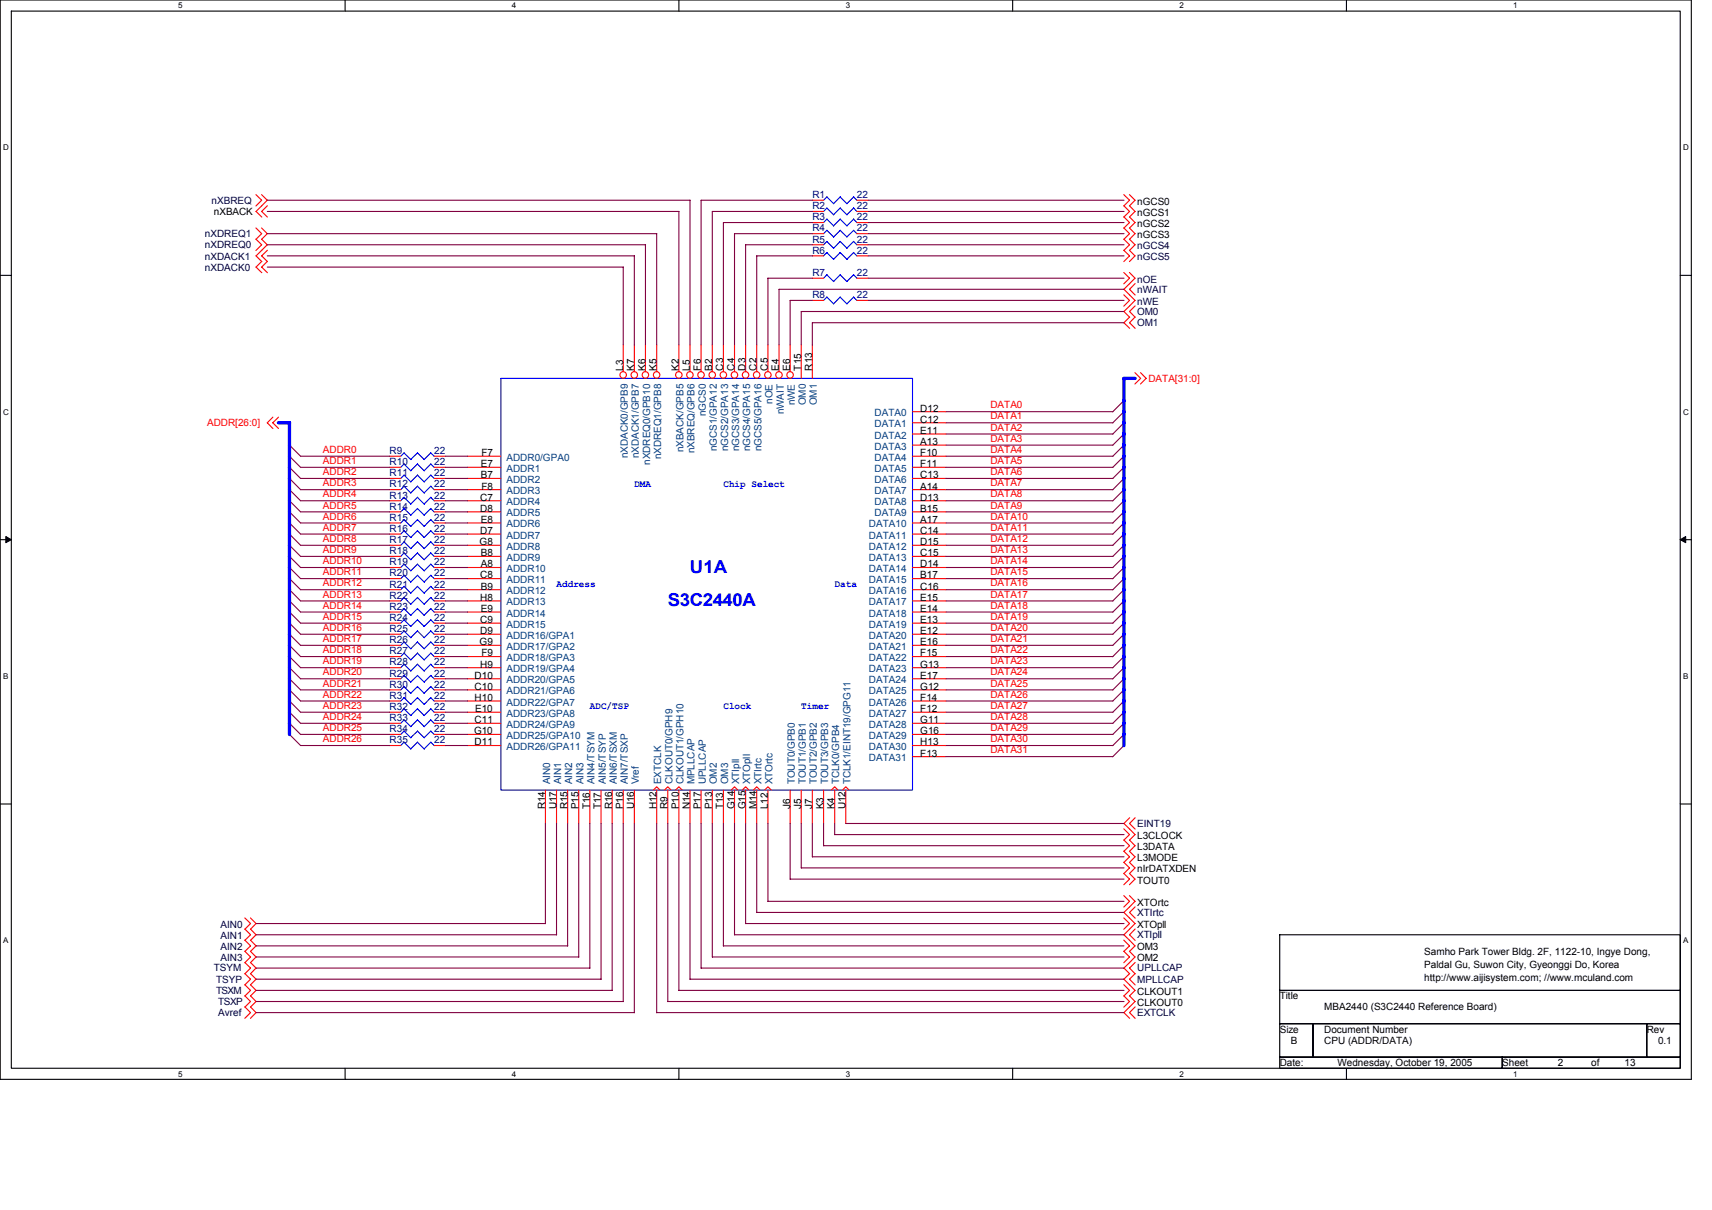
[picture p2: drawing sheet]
<svg xmlns="http://www.w3.org/2000/svg" width="297mm" height="210mm" viewBox="0 0 297 210" stroke-linecap="round" stroke-linejoin="round" font-family="sans-serif">
<path d="M0 0h293.5v187.2h-293.5zM2 1.9h289.5v183.4h-289.5z" fill="none" stroke="#000" stroke-width=".19"/>
<g fill="#fff">
<path d="M30.9 .2h.8v1.6h-.8z"/>
<path d="M30.9 185.5h.8v1.6h-.8z"/>
</g>
<path d="M59.9 0v1.9M59.9 185.3v1.9" fill="none" stroke="#000" stroke-width=".19"/>
<g fill="#fff">
<path d="M88.8 .2h.8v1.6h-.8z"/>
<path d="M88.8 185.5h.8v1.6h-.8z"/>
</g>
<path d="M117.8 0v1.9M117.8 185.3v1.9" fill="none" stroke="#000" stroke-width=".19"/>
<g fill="#fff">
<path d="M146.7 .2h.8v1.6h-.8z"/>
<path d="M146.7 185.5h.8v1.6h-.8z"/>
</g>
<path d="M175.7 0v1.9M175.7 185.3v1.9" fill="none" stroke="#000" stroke-width=".19"/>
<g fill="#fff">
<path d="M204.7 .2h.7v1.6h-.7z"/>
<path d="M204.7 185.5h.7v1.6h-.7z"/>
</g>
<path d="M233.6 0v1.9M233.6 185.3v1.9" fill="none" stroke="#000" stroke-width=".19"/>
<g fill="#fff">
<path d="M262.6 .2h.7v1.6h-.7z"/>
<path d="M262.6 185.5h.7v1.6h-.7z"/>
<path d="M.5 24.8h1v1.6h-1z"/>
<path d="M292 24.8h1v1.6h-1z"/>
<path d="M.5 70.7h1v1.5h-1z"/>
<path d="M292 70.7h1v1.5h-1z"/>
</g>
<path d="M0 47.8h2M291.5 47.8h2" fill="none" stroke="#000" stroke-width=".19"/>
<g fill="#fff">
<path d="M.5 116.5h.9v1.6h-.9z"/>
<path d="M292 116.5h.9v1.6h-.9z"/>
</g>
<path d="M0 93.6h2M291.5 93.6h2" fill="none" stroke="#000" stroke-width=".19"/>
<path d="M1 93.1l1 .5-1 .5zM291.5 93.6l1-.5v1z" fill="#000" stroke="#000" stroke-width=".17"/>
<g fill="#fff">
<path d="M.5 162.4h.9v1.5h-.9z"/>
<path d="M292 162.4h.9v1.5h-.9z"/>
</g>
<path d="M0 139.5h2M291.5 139.5h2M222 162.2h69.5v9.6h-69.5zM222 171.8h69.5v5.8h-69.5zM222 177.6h5.8v5.8h-5.8zM227.8 177.6h57.9v5.8h-57.9zM285.7 177.6h5.8v5.8h-5.8zM222 183.4h38.6v1.9h-38.6zM260.6 183.4h30.9v1.9h-30.9z" fill="none" stroke="#000" stroke-width=".19"/>
<g fill="none" stroke="#f00" stroke-width=".19">
<path d="M44.4 39.5l1 1-1 1M44.4 33.8l1 .9-1 1M45.4 39.5l1 1-1 1M45.4 33.8l1 .9-2 2 1 1M46.4 35.7l-1 1 1 1M140.9 34.7h2M140.9 36.7h2M140.9 38.6h2M148.7 34.7h1.9M148.7 36.7h1.9M148.7 38.6h1.9M195 39.5l1 1-1 1"/>
<path d="M195 35.7l1 1-1 1M195 33.8l1 .9-1 1M195 37.6l1 1-1 1M196 39.5l.9 1-.9 1M196 35.7l.9 1-.9 1M196 33.8l.9 .9-.9 1M196 37.6l.9 1-.9 1M44.4 41.5l1 1-1 1M45.4 41.5l1 1-1 1M45.4 43.4l-1 1 1 1M45.4 45.3l-1 1 1 1M46.4 43.4l-1 1 1 1"/>
<path d="M46.4 45.3l-1 1 1 1M108.1 59.8v4.7M110.1 59.8v4.7M112 59.8v4.7M113.9 59.8v4.7M117.8 59.8v4.7M119.7 59.8v4.7M121.6 59.8v4.7M123.6 59.8v4.7M125.5 59.8v4.7M127.4 59.8v4.7M129.4 59.8v4.7"/>
<path d="M131.3 59.8v4.7M133.2 59.8v4.7M135.2 59.8v4.7M137.1 59.8v4.7M139 59.8v5.8M140.9 48.3h2M140.9 52.1h2M140.9 40.5h2M140.9 59.8v5.8M140.9 42.5h2M140.9 44.4h2M148.7 48.3h1.9"/>
<path d="M148.7 52.1h1.9M148.7 40.5h1.9M148.7 42.5h1.9M148.7 44.4h1.9M195 51.1l1 1-1 1M195 47.3l1 1-1 .9M195 43.4l1 1-1 1M195 41.5l1 1-1 1M196 47.3l.9 1-1.9 1.9 1.9 1.9-.9 1M196 43.4l.9 1-.9 1M196 41.5l.9 1-.9 1M196 53.1l-1 .9 1 1"/>
<path d="M196 55l-1 1 1 1M197 53.1l-1 .9 1 1M197 55l-1 1 1 1M197 49.2l-1 1 1 1M47.3 72.4l-.9 .9 .9 1M48.3 72.4l-1 .9 1 1M67.6 79.1h1.9M75.3 79.1h2M81.1 79.1h5.8M158.3 79.1h5.8M158.3 71.4h5.8M158.3 73.3h5.8"/>
<path d="M158.3 75.3h5.8M158.3 77.2h5.8M196.9 64.6l1 1-1 1M197.9 64.6l1 1-1 1M67.6 90.7h1.9M67.6 92.6h1.9M67.6 94.6h1.9M67.6 96.5h1.9M67.6 98.4h1.9M67.6 81.1h1.9M67.6 83h1.9M67.6 84.9h1.9"/>
<path d="M67.6 86.9h1.9M67.6 88.8h1.9M75.3 90.7h2M75.3 92.6h2M75.3 94.6h2M75.3 96.5h2M75.3 98.4h2M75.3 81.1h2M75.3 83h2M75.3 84.9h2M75.3 86.9h2M75.3 88.8h2"/>
<path d="M81.1 90.7h5.8M81.1 92.6h5.8M81.1 94.6h5.8M81.1 96.5h5.8M81.1 98.4h5.8M81.1 81.1h5.8M81.1 83h5.8M81.1 84.9h5.8M81.1 86.9h5.8M81.1 88.8h5.8M158.3 90.7h5.8M158.3 92.6h5.8"/>
<path d="M158.3 94.6h5.8M158.3 96.5h5.8M158.3 98.4h5.8M158.3 81.1h5.8M158.3 83h5.8M158.3 84.9h5.8M158.3 86.9h5.8M158.3 88.8h5.8M67.6 100.4h1.9M67.6 106.2h1.9M67.6 117.8h1.9M67.6 104.2h1.9"/>
<path d="M67.6 110h1.9M67.6 112h1.9M67.6 102.3h1.9M67.6 108.1h1.9M67.6 115.8h1.9M67.6 119.7h1.9M67.6 113.9h1.9M75.3 100.4h2M75.3 106.2h2M75.3 117.8h2M75.3 104.2h2M75.3 110h2"/>
<path d="M75.3 112h2M75.3 102.3h2M75.3 108.1h2M75.3 115.8h2M75.3 119.7h2M75.3 113.9h2M81.1 100.4h5.8M81.1 106.2h5.8M81.1 117.8h5.8M81.1 104.2h5.8M81.1 110h5.8M81.1 112h5.8"/>
<path d="M81.1 102.3h5.8M81.1 108.1h5.8M81.1 115.8h5.8M81.1 119.7h5.8M81.1 113.9h5.8M158.3 100.4h5.8M158.3 106.2h5.8M158.3 117.8h5.8M158.3 104.2h5.8M158.3 110h5.8M158.3 112h5.8M158.3 102.3h5.8"/>
<path d="M158.3 108.1h5.8M158.3 115.8h5.8M158.3 119.7h5.8M158.3 113.9h5.8M67.6 125.5h1.9M67.6 129.3h1.9M67.6 127.4h1.9M67.6 123.5h1.9M67.6 121.6h1.9M75.3 125.5h2M75.3 129.3h2M75.3 127.4h2"/>
<path d="M75.3 123.5h2M75.3 121.6h2M81.1 125.5h5.8M81.1 129.3h5.8M81.1 127.4h5.8M81.1 123.5h5.8M81.1 121.6h5.8M94.6 137.1v5.8M96.6 137.1v5.8M98.5 137.1v5.8M100.4 137.1v5.8M102.3 137.1v5.8"/>
<path d="M104.3 137.1v5.8M106.2 137.1v5.8M108.1 137.1v5.8M110.1 137.1v5.8M113.4 137.1l.5-.6 .6 .6M113.9 137.1v5.8M115.3 137.1l.6-.6 .5 .6M115.9 137.1v5.8M117.2 137.1l.6-.6 .6 .6M117.8 137.1v5.8M119.7 137.1v5.8M121.6 137.1v5.8"/>
<path d="M123.6 137.1v5.8M125.5 137.1v5.8M126.9 137.1l.5-.6 .6 .6M127.4 137.1v5.8M128.8 137.1l.6-.6 .5 .6M129.4 137.1v5.8M130.7 137.1l.6-.6 .6 .6M131.3 137.1v5.8M132.7 137.1l.5-.6 .6 .6M133.2 137.1v5.8M137.1 137.1v5.8M139 137.1v5.8"/>
<path d="M140.9 137.1v5.8M142.9 137.1v5.8M144.2 137.1l.6-.6 .6 .6M144.8 137.1v5.8M146.2 137.1l.5-.6 .6 .6M146.7 137.1v5.8M158.3 125.5h5.8M158.3 129.3h5.8M158.3 127.4h5.8M158.3 123.5h5.8M158.3 121.6h5.8M158.3 131.3h5.8"/>
<path d="M42.5 159.2l1 1-1 1M43.5 159.2l.9 1-.9 1M195 159.2l1 1-1 1M195 155.4l1 1-1 1M195 149.6l1 1-1 1M195 143.8l1 1-1 1M195 145.7l1 1-1 1M195 151.5l1 1-1 1M195 147.7l1 .9-1 1M196 159.2l.9 1-.9 1M196 155.4l.9 1-.9 1M196 149.6l.9 1-.9 1"/>
<path d="M196 143.8l.9 1-.9 1M196 145.7l.9 1-.9 1M196 151.5l.9 1-.9 1M196 147.7l.9 .9-.9 1M196 141.9l-1 1 1 .9M196 157.3l-1 1 1 1M197 141.9l-1 1 1 .9M197 157.3l-1 1 1 1M42.5 172.7l1 1-1 1M42.5 165l1 1-1 1M42.5 170.8l1 1-1 1M42.5 174.7l1 1-1 1"/>
<path d="M42.5 168.9l1 1-1 1M42.5 161.2l1 1-1 .9M42.5 167l1 .9-1 1M42.5 163.1l1 1-1 1M43.5 172.7l.9 1-.9 1M43.5 165l.9 1-.9 1M43.5 170.8l.9 1-.9 1M43.5 174.7l.9 1-.9 1M43.5 168.9l.9 1-.9 1M43.5 161.2l.9 1-.9 .9M43.5 167l.9 .9-.9 1M43.5 163.1l.9 1-.9 1"/>
<path d="M195 170.8l1 1-1 1M195 172.7l1 1-1 1M195 163.1l1 1-1 1M195 165l1 1-1 1M196 170.8l.9 1-.9 1M196 172.7l.9 1-1.9 2 1 1M196 163.1l.9 1-.9 1M196 165l.9 1-.9 1M196 168.9l-1 1 1 1M196 161.2l-1 1 1 .9M196 167l-1 .9 1 1M197 174.7l-1 1 1 1"/>
<path d="M197 168.9l-1 1 1 1M197 161.2l-1 1 1 .9M197 167l-1 .9 1 1"/>
<circle cx="108.1" cy="65" r=".57"/>
<circle cx="110" cy="65" r=".57"/>
<circle cx="112" cy="65" r=".57"/>
<circle cx="113.9" cy="65" r=".57"/>
<circle cx="117.8" cy="65" r=".57"/>
<circle cx="119.7" cy="65" r=".57"/>
<circle cx="121.6" cy="65" r=".57"/>
<circle cx="123.6" cy="65" r=".57"/>
<circle cx="125.5" cy="65" r=".57"/>
<circle cx="127.4" cy="65" r=".57"/>
<circle cx="129.3" cy="65" r=".57"/>
<circle cx="131.3" cy="65" r=".57"/>
<circle cx="133.2" cy="65" r=".57"/>
<circle cx="135.1" cy="65" r=".57"/>
<circle cx="137.1" cy="65" r=".57"/>
</g>
<g fill="none" stroke="#00f" stroke-width=".19">
<path d="M143.5 34.2l1.1 1.1M143.5 36.1l1.1 1.2M143.5 38l1.1 1.2M143.5 40l1.1 1.1M143.5 34.1l-.6 .6M143.5 36.1l-.6 .6M143.5 38l-.6 .6M143.5 39.9l-.6 .6M144.6 37.3l1.2-1.2 1.2 1.2M144.6 39.2l1.2-1.2 1.2 1.2M145.8 34.2l1.2 1.1M145.8 34.1l-1.2 1.2"/>
<path d="M148.1 34.2l.6 .6M148.1 36.1l.6 .6M148.1 38l.6 .6M148.1 40l.6 .6M148.1 34.1l-1.2 1.2M148.1 36.1l-1.2 1.2M148.1 38l-1.2 1.2M148.1 39.9l-1.2 1.2M143.5 47.7l1.1 1.2M143.5 51.5l1.1 1.2M143.5 41.9l1.1 1.2M143.5 43.8l1.1 1.2"/>
<path d="M143.5 47.6l-.6 .7M143.5 43.8l-.6 .6M143.5 51.5l-.6 .6M143.5 41.9l-.6 .6M144.6 52.7l1.2-1.2 1.2 1.2M144.6 41.1l1.2-1.2 1.2 1.2M144.6 45l1.2-1.2 1.2 1.2M145.8 47.7l1.2 1.2M145.8 41.9l1.2 1.2M145.8 47.6l-1.2 1.2M145.8 41.9l-1.2 1.2M148.1 47.7l.6 .6"/>
<path d="M148.1 51.5l.6 .6M148.1 41.9l.6 .6M148.1 43.8l.6 .6M148.1 47.6l-1.2 1.2M148.1 51.5l-1.2 1.2M148.1 41.9l-1.2 1.2M148.1 43.8l-1.2 1.2M70.1 78.6l1.2 1.1 1.2-1.2 1.1 1.2 1.2-1.2 .6 .7M70.1 78.5l-.6 .6M86.9 65.6h71.4v71.5h-71.4zM70.1 90.1l1.2 1.2M70.1 94l1.2 1.2 1.2-1.2 1.1 1.2 1.2-1.2 .6 .6"/>
<path d="M70.1 95.9l1.2 1.2M70.1 97.9l1.2 1.1 1.2-1.1 1.1 1.1 1.2-1.1 .6 .6M70.1 82.4l1.2 1.2M70.1 84.3l1.2 1.2M70.1 86.3l1.2 1.2 1.2-1.2 1.1 1.2 1.2-1.2 .6 .6M70.1 88.2l1.2 1.2M70.1 90.1l-.6 .6M70.1 92.1l-.6 .5M70.1 94l-.6 .6M70.1 95.9l-.6 .6M70.1 97.9l-.6 .5M70.1 80.5l-.6 .6"/>
<path d="M70.1 99.8l-.6 .6M70.1 82.4l-.6 .6M70.1 84.3l-.6 .6M70.1 86.3l-.6 .6M70.1 88.2l-.6 .6M71.3 91.3l1.2-1.2 1.1 1.2M71.3 83.6l1.2-1.2 1.1 1.2M72.4 95.9l1.2 1.2M72.4 84.3l1.2 1.2M72.4 88.2l1.2 1.2M72.5 92.1l-1.2 1.2-1.2-1.2M72.5 95.9l-1.2 1.2"/>
<path d="M72.5 80.5l-1.2 1.2-1.2-1.2M72.5 99.8l-1.2 1.2-1.2-1.2M72.5 84.3l-1.2 1.2M72.5 88.2l-1.2 1.2M74.7 92.1l.7 .6M74.7 95.9l.7 .6M74.7 80.5l.7 .6M74.7 99.8l.7 .6M74.7 84.3l.7 .7M74.7 88.2l.7 .6M74.8 92.1l-1.2 1.2-1.2-1.2M74.8 95.9l-1.2 1.2"/>
<path d="M74.8 80.5l-1.2 1.2-1.2-1.2M74.8 99.8l-1.2 1.2-1.2-1.2M74.8 84.3l-1.2 1.2M74.8 88.2l-1.2 1.2M75.4 90.7l-.6-.6-1.2 1.2M75.4 83l-.6-.6-1.2 1.2M70.1 105.6l1.2 1.2 1.2-1.2 1.1 1.2 1.2-1.2 .6 .6M70.1 117.2l1.2 1.1 1.2-1.1 1.1 1.1 1.2-1.1 .6 .6M70.1 103.7l1.2 1.1M70.1 109.5l1.2 1.1M70.1 101.7l1.2 1.2M70.1 107.5l1.2 1.2"/>
<path d="M70.1 113.3l1.2 1.2 1.2-1.2 1.1 1.2 1.2-1.2 .6 .6M70.1 115.2l1.2 1.2M70.1 107.5l-.6 .6M70.1 105.6l-.6 .6M70.1 117.2l-.6 .6M70.1 103.6l-.6 .6M70.1 109.4l-.6 .6M70.1 111.4l-.6 .6M70.1 101.7l-.6 .6M70.1 115.2l-.6 .6M70.1 119.1l-.6 .6M70.1 113.3l-.6 .6"/>
<path d="M71.3 110.6l1.2-1.2 1.1 1.2M71.3 102.9l1.2-1.2 1.1 1.2M72.4 103.7l1.2 1.1M72.4 107.5l1.2 1.2M72.4 115.2l1.2 1.2M72.5 103.6l-1.2 1.2M72.5 111.4l-1.2 1.2-1.2-1.2M72.5 107.5l-1.2 1.2M72.5 115.2l-1.2 1.2M72.5 119.1l-1.2 1.2-1.2-1.2M74.7 103.7l.7 .6M74.7 111.4l.7 .6"/>
<path d="M74.7 107.5l.7 .6M74.7 115.2l.7 .6M74.7 119.1l.7 .6M74.8 103.6l-1.2 1.2M74.8 111.4l-1.2 1.2-1.2-1.2M74.8 107.5l-1.2 1.2M74.8 115.2l-1.2 1.2M74.8 119.1l-1.2 1.2-1.2-1.2M75.4 110l-.6-.6-1.2 1.2M75.4 102.3l-.6-.6-1.2 1.2M70.1 124.9l1.2 1.2 1.2-1.2 1.1 1.2 1.2-1.2 .6 .6M70.1 128.8l1.2 1.1"/>
<path d="M70.1 126.8l1.2 1.2M70.1 121l1.2 1.2M70.1 124.9l-.6 .6M70.1 128.7l-.6 .6M70.1 126.8l-.6 .6M70.1 122.9l-.6 .6M70.1 121l-.6 .6M71.3 129.9l1.2-1.2 1.1 1.2M71.3 122.2l1.2-1.2 1.1 1.2M72.4 126.8l1.2 1.2M72.5 126.8l-1.2 1.2M72.5 122.9l-1.2 1.2-1.2-1.1"/>
<path d="M74.7 126.8l.7 .6M74.7 123l.7 .6M74.8 126.8l-1.2 1.2M74.8 122.9l-1.2 1.2-1.2-1.1M75.4 129.3l-.6-.6-1.2 1.2M75.4 121.6l-.6-.6-1.2 1.2"/>
</g>
<g fill="none" stroke="#800040" stroke-width=".19">
<path d="M46.4 36.7h71.4v23.2M46.4 34.7h73.3v25.2M141 38.6h-15.5v21.3M141 36.7h-17.4v23.2M141 34.7h-19.4v25.2M150.6 36.7h44.4M150.6 34.7h44.4M150.6 38.6h44.4M46.4 42.5h65.6v17.4M46.4 40.5h67.6l-.1 19.4M46.4 44.4h63.7M46.4 46.3h61.8"/>
<path d="M108.1 46.3v13.6M110.1 44.4v15.5M133.2 48.3h7.7M133.2 48.3v11.6M141 42.5h-11.6v17.4M141 40.5h-13.6v19.4M141 44.4h-9.7v15.5M141 52.1h-3.9v7.8M150.6 42.5h44.4M150.6 48.3h44.4M150.6 40.5h44.4M150.6 44.4h44.4"/>
<path d="M150.6 52.1h44.4M195 54h-56v5.9M195 50.2h-59.8v9.7M195 56h-54.1v3.9M50.2 79.1l2 2h15.4M50.2 77.2l2 1.9h15.4M77.3 79.1h3.8M164.1 71.4h29M164.1 79.1h29M164.1 73.3h29M164.1 75.3h29M164.1 77.2h29"/>
<path d="M195 79.1l-1.9 2M195 77.2l-1.9 2M195 69.5l-1.9 1.9M195 75.3l-1.9 1.9M195 73.3l-1.9 2M195 71.4l-1.9 2M50.2 88.8l2 1.9h15.4M50.2 90.7l2 1.9h15.4M50.2 98.4l2 2h15.4M50.2 94.6l2 1.9h15.4M50.2 83l2 1.9h15.4M50.2 84.9l2 2h15.4"/>
<path d="M50.2 86.8l2 2h15.4M50.2 92.6l2 2h15.4M50.2 96.5l2 1.9h15.4M50.2 81l2 2h15.4M77.3 98.4h3.8M77.3 94.6h3.8M77.3 83h3.8M77.3 96.5h3.8M77.3 90.7h3.8M77.3 81.1h3.8M77.3 84.9h3.8M77.3 86.9h3.8"/>
<path d="M77.3 92.6h3.8M77.3 88.8h3.8M164.1 98.4h29M164.1 94.6h29M164.1 83h29M164.1 96.5h29M164.1 90.7h29M164.1 81.1h29M164.1 84.9h29M164.1 86.9h29M164.1 92.6h29M164.1 88.8h29"/>
<path d="M195 94.6l-1.9 1.9M195 83l-1.9 2M195 98.4l-1.9 2M195 88.8l-1.9 1.9M195 81.1l-1.9 1.9M195 92.6l-1.9 2M195 86.9l-1.9 1.9M195 90.7l-1.9 2M195 84.9l-1.9 2M195 96.5l-1.9 2M50.2 113.9l2 1.9h15.4M50.2 108.1l2 1.9h15.4"/>
<path d="M50.2 110l2 2h15.4M50.2 111.9l2 2h15.4M50.2 117.7l2 2h15.4M50.2 100.4l2 1.9h15.4M50.2 115.8l2 2h15.4M50.2 102.3l2 1.9h15.4M50.2 119.7l2 1.9h15.4M50.2 106.2l2 1.9h15.4M50.2 104.2l2 2h15.4M77.3 113.9h3.8M77.3 106.2h3.8M77.3 108.1h3.8"/>
<path d="M77.3 100.4h3.8M77.3 102.3h3.8M77.3 119.7h3.8M77.3 115.8h3.8M77.3 112h3.8M77.3 110h3.8M77.3 104.2h3.8M77.3 117.8h3.8M164.1 113.9h29M164.1 106.2h29M164.1 108.1h29M164.1 100.4h29"/>
<path d="M164.1 102.3h29M164.1 119.7h29M164.1 115.8h29M164.1 112h29M164.1 110h29M164.1 104.2h29M164.1 117.8h29M195 117.8l-1.9 1.9M195 110l-1.9 2M195 112l-1.9 1.9M195 108.1l-1.9 1.9M195 113.9l-1.9 1.9"/>
<path d="M195 104.2l-1.9 2M195 115.8l-1.9 2M195 102.3l-1.9 2M195 100.4l-1.9 1.9M195 119.7l-1.9 1.9M195 106.2l-1.9 1.9M50.2 121.6l2 1.9h15.4M50.2 127.4l2 1.9h15.4M50.2 125.5l2 1.9h15.4M50.2 123.5l2 2h15.4M77.3 127.4h3.8M77.3 121.6h3.8"/>
<path d="M77.3 125.5h3.8M77.3 129.3h3.8M77.3 123.5h3.8M164.1 127.4h29M164.1 121.6h29M164.1 125.5h29M164.1 129.3h29M164.1 123.5h29M164.1 131.3h29M195 129.3l-1.9 2M195 125.5l-1.9 1.9M195 121.6l-1.9 2"/>
<path d="M195 123.5l-1.9 2M195 127.4l-1.9 1.9M94.6 142.9l.1 17.3h-50.3M96.6 142.9v19.3M98.5 142.9v21.2h-54.1M100.4 142.9v23.1M102.3 142.9v25.1M104.3 142.9v27M106.2 142.9v28.9h-61.8M108.1 142.9v30.9M110.1 142.9v32.8M113.9 142.9v32.8h81.1"/>
<path d="M115.9 142.9v30.9M117.8 142.9v28.9h77.2M119.7 142.9v27M121.6 142.9v25h73.4M123.6 142.9v23.1M125.5 142.9v21.2M127.4 142.9v19.3M129.4 142.9v17.3h65.6M131.3 142.9v15.4M131.3 158.3h63.7M133.2 142.9v13.5h61.8M137.1 142.9v9.6h57.9"/>
<path d="M139 142.9v7.7h56M140.9 142.9v5.8l54.1-.1M142.9 146.7h52.1M142.9 142.9v3.8M144.8 142.9v1.9h50.2M146.7 142.9h48.3M44.4 173.7h63.8M44.4 175.7h65.7M44.4 167.9h58M44.4 162.2h52.2M44.4 169.9h59.9M44.4 166h56"/>
<path d="M115.9 173.7h79.1M119.7 169.9h75.3M123.6 166h71.4M125.5 164.1h69.5M127.4 162.2h67.6"/>
</g>
<path d="M48.3 73.3h1.9v54.1M197 65.6h-2v63.7" fill="none" stroke="#00f" stroke-width=".57"/>
<g font-size="3.1" fill="#00f">
<text x="119.7" y="99.4">U1A</text>
<text x="115.9" y="105.2">S3C2440A</text>
</g>
<g font-size="1.7" fill="#000040">
<text x="36.7" y="35.3">nXBREQ</text>
<text x="35.6" y="41.1">nXDREQ1</text>
<text x="35.6" y="45.2">nXDACK1</text>
<text x="35.6" y="47.1">nXDACK0</text>
<text x="35.6" y="43.1">nXDREQ0</text>
<text x="197.3" y="45.2">nGCS5</text>
<text x="197.3" y="43.2">nGCS4</text>
<text x="197.3" y="52.9">nWE</text>
<text x="197.3" y="49">nOE</text>
<text x="197.3" y="50.8">nWAIT</text>
<text x="197.3" y="54.6">OM0</text>
<text x="197.3" y="56.6">OM1</text>
<text x="197.3" y="143.4">EINT19</text>
<text x="38.3" y="161">AIN0</text>
<text x="197.3" y="158.9">XTIrtc</text>
<text x="38.3" y="166.8">AIN3</text>
<text x="38.3" y="162.9">AIN1</text>
<text x="38.3" y="164.8">AIN2</text>
<text x="197.3" y="162.7">XTIpll</text>
<text x="37.1" y="168.5">TSYM</text>
<text x="37.5" y="172.4">TSXM</text>
<text x="37.5" y="170.5">TSYP</text>
<text x="197.3" y="170.5">MPLLCAP</text>
<text x="197.3" y="168.5">UPLLCAP</text>
<text x="37.9" y="174.3">TSXP</text>
<text x="37.9" y="176.2">Avref</text>
<text x="197.3" y="176.2">EXTCLK</text>
</g>
<g font-size="1.7" fill="#000080">
<text x="140.9" y="34.4">R1</text>
<text x="148.7" y="34.4">22</text>
<text x="140.9" y="36.3">R2</text>
<text x="140.9" y="38.2">R3</text>
<text x="140.9" y="40.2">R4</text>
<text x="148.7" y="36.3">22</text>
<text x="148.7" y="38.2">22</text>
<text x="148.7" y="40.2">22</text>
<text x="140.9" y="47.9">R7</text>
<text x="140.9" y="42.1">R5</text>
<text x="140.9" y="44">R6</text>
<text x="148.7" y="47.9">22</text>
<text x="148.7" y="42.1">22</text>
<text x="148.7" y="44">22</text>
<text x="140.9" y="51.7">R8</text>
<text x="148.7" y="51.7">22</text>
<text x="67.6" y="78.8">R9</text>
<text x="67.6" y="80.7">R10</text>
<text x="67.6" y="82.6">R11</text>
<text x="75.3" y="80.7">22</text>
<text x="75.3" y="82.6">22</text>
<text x="75.3" y="78.8">22</text>
<text x="67.6" y="84.5">R12</text>
<text x="67.6" y="86.5">R13</text>
<text x="67.6" y="88.4">R14</text>
<text x="75.3" y="84.5">22</text>
<text x="75.3" y="86.5">22</text>
<text x="75.3" y="88.4">22</text>
<text x="67.6" y="90.3">R15</text>
<text x="67.6" y="92.3">R16</text>
<text x="67.6" y="94.2">R17</text>
<text x="75.3" y="90.3">22</text>
<text x="75.3" y="92.3">22</text>
<text x="75.3" y="94.2">22</text>
<text x="67.6" y="96.1">R18</text>
<text x="67.6" y="98.1">R19</text>
<text x="67.6" y="100">R20</text>
<text x="67.6" y="101.9">R21</text>
<text x="75.3" y="96.1">22</text>
<text x="75.3" y="98.1">22</text>
<text x="75.3" y="100">22</text>
<text x="75.3" y="101.9">22</text>
<text x="67.6" y="105.8">R23</text>
<text x="67.6" y="103.8">R22</text>
<text x="67.6" y="107.7">R24</text>
<text x="75.3" y="105.8">22</text>
<text x="75.3" y="103.8">22</text>
<text x="75.3" y="107.7">22</text>
<text x="67.6" y="109.6">R25</text>
<text x="67.6" y="111.6">R26</text>
<text x="67.6" y="113.5">R27</text>
<text x="75.3" y="109.6">22</text>
<text x="75.3" y="111.6">22</text>
<text x="75.3" y="113.5">22</text>
<text x="67.6" y="117.4">R29</text>
<text x="67.6" y="115.4">R28</text>
<text x="67.6" y="119.3">R30</text>
<text x="75.3" y="117.4">22</text>
<text x="75.3" y="115.4">22</text>
<text x="75.3" y="119.3">22</text>
<text x="67.6" y="125.1">R33</text>
<text x="67.6" y="123.1">R32</text>
<text x="67.6" y="121.2">R31</text>
<text x="75.3" y="125.1">22</text>
<text x="75.3" y="123.1">22</text>
<text x="75.3" y="121.2">22</text>
<text x="67.6" y="128.9">R35</text>
<text x="67.6" y="127">R34</text>
<text x="75.3" y="128.9">22</text>
<text x="75.3" y="127">22</text>
</g>
<g font-size="1.7">
<text x="197.3" y="35.5">nGCS0</text>
<text x="37.1" y="37.3">nXBACK</text>
<text x="197.3" y="41.3">nGCS3</text>
<text x="197.3" y="37.4">nGCS1</text>
<text x="197.3" y="39.4">nGCS2</text>
<text x="108.1" y="64.3" transform="rotate(-90 108.1 64.3)">L3</text>
<text x="110" y="64.3" transform="rotate(-90 110 64.3)">K7</text>
<text x="112" y="64.3" transform="rotate(-90 112 64.3)">K6</text>
<text x="113.9" y="64.3" transform="rotate(-90 113.9 64.3)">K5</text>
<text x="117.8" y="64.3" transform="rotate(-90 117.8 64.3)">K2</text>
<text x="119.7" y="64.3" transform="rotate(-90 119.7 64.3)">L5</text>
<text x="121.6" y="64.3" transform="rotate(-90 121.6 64.3)">F6</text>
<text x="123.6" y="64.3" transform="rotate(-90 123.6 64.3)">B2</text>
<text x="125.5" y="64.3" transform="rotate(-90 125.5 64.3)">C3</text>
<text x="127.4" y="64.3" transform="rotate(-90 127.4 64.3)">C4</text>
<text x="129.3" y="64.3" transform="rotate(-90 129.3 64.3)">D3</text>
<text x="131.3" y="64.3" transform="rotate(-90 131.3 64.3)">C2</text>
<text x="133.2" y="64.3" transform="rotate(-90 133.2 64.3)">C5</text>
<text x="135.1" y="64.3" transform="rotate(-90 135.1 64.3)">E4</text>
<text x="137.1" y="64.3" transform="rotate(-90 137.1 64.3)">E6</text>
<text x="139" y="64.3" transform="rotate(-90 139 64.3)">T15</text>
<text x="140.9" y="64.3" transform="rotate(-90 140.9 64.3)">R13</text>
<text x="159.7" y="71.4">D12</text>
<text x="159.7" y="73.3">C12</text>
<text x="159.7" y="75.3">E11</text>
<text x="159.7" y="77.2">A13</text>
<text x="83.4" y="81">E7</text>
<text x="83.4" y="83">B7</text>
<text x="83.5" y="79.1">F7</text>
<text x="159.7" y="79.1">F10</text>
<text x="159.7" y="81">F11</text>
<text x="159.7" y="83">C13</text>
<text x="83.3" y="86.8">C7</text>
<text x="83.3" y="88.8">D8</text>
<text x="83.5" y="84.9">F8</text>
<text x="159.7" y="84.9">A14</text>
<text x="159.7" y="86.8">D13</text>
<text x="159.7" y="88.8">B15</text>
<text x="83.2" y="94.6">G8</text>
<text x="83.3" y="92.6">D7</text>
<text x="83.4" y="90.7">E8</text>
<text x="159.7" y="90.7">A17</text>
<text x="159.7" y="92.6">C14</text>
<text x="159.7" y="94.6">D15</text>
<text x="83.3" y="100.4">C8</text>
<text x="83.4" y="96.5">B8</text>
<text x="83.4" y="98.4">A8</text>
<text x="159.7" y="96.5">C15</text>
<text x="159.7" y="98.4">D14</text>
<text x="159.7" y="100.4">B17</text>
<text x="83.3" y="104.2">H8</text>
<text x="83.4" y="102.3">B9</text>
<text x="83.4" y="106.2">E9</text>
<text x="159.7" y="102.3">C16</text>
<text x="159.7" y="104.2">E15</text>
<text x="159.7" y="106.2">E14</text>
<text x="83.2" y="111.9">G9</text>
<text x="83.3" y="108.1">C9</text>
<text x="83.3" y="110">D9</text>
<text x="83.5" y="113.9">F9</text>
<text x="159.7" y="108.1">E13</text>
<text x="159.7" y="110">E12</text>
<text x="159.7" y="111.9">E16</text>
<text x="159.7" y="113.9">F15</text>
<text x="82.4" y="117.7">D10</text>
<text x="82.4" y="119.7">C10</text>
<text x="83.3" y="115.8">H9</text>
<text x="159.7" y="115.8">G13</text>
<text x="159.7" y="117.7">E17</text>
<text x="159.7" y="119.7">G12</text>
<text x="82.4" y="121.6">H10</text>
<text x="82.4" y="125.5">C11</text>
<text x="82.4" y="123.5">E10</text>
<text x="159.7" y="121.6">F14</text>
<text x="159.7" y="123.5">F12</text>
<text x="159.7" y="125.5">G11</text>
<text x="82.3" y="127.4">G10</text>
<text x="82.4" y="129.3">D11</text>
<text x="159.7" y="127.4">G16</text>
<text x="159.7" y="129.3">H13</text>
<text x="159.7" y="131.2">F13</text>
<text x="94.6" y="140.4" transform="rotate(-90 94.6 140.4)">R14</text>
<text x="96.5" y="140.4" transform="rotate(-90 96.5 140.4)">U17</text>
<text x="98.5" y="140.4" transform="rotate(-90 98.5 140.4)">R15</text>
<text x="100.4" y="140.4" transform="rotate(-90 100.4 140.4)">P15</text>
<text x="102.3" y="140.4" transform="rotate(-90 102.3 140.4)">T16</text>
<text x="104.3" y="140.4" transform="rotate(-90 104.3 140.4)">T17</text>
<text x="106.2" y="140.4" transform="rotate(-90 106.2 140.4)">R16</text>
<text x="108.1" y="140.4" transform="rotate(-90 108.1 140.4)">P16</text>
<text x="110" y="140.4" transform="rotate(-90 110 140.4)">U16</text>
<text x="113.9" y="140.4" transform="rotate(-90 113.9 140.4)">H12</text>
<text x="115.8" y="140.4" transform="rotate(-90 115.8 140.4)">R9</text>
<text x="117.8" y="140.4" transform="rotate(-90 117.8 140.4)">P10</text>
<text x="119.7" y="140.4" transform="rotate(-90 119.7 140.4)">N14</text>
<text x="121.6" y="140.4" transform="rotate(-90 121.6 140.4)">P17</text>
<text x="123.6" y="140.4" transform="rotate(-90 123.6 140.4)">P13</text>
<text x="125.5" y="140.4" transform="rotate(-90 125.5 140.4)">T13</text>
<text x="127.4" y="140.4" transform="rotate(-90 127.4 140.4)">G14</text>
<text x="129.3" y="140.4" transform="rotate(-90 129.3 140.4)">G15</text>
<text x="131.3" y="140.4" transform="rotate(-90 131.3 140.4)">M14</text>
<text x="133.2" y="140.4" transform="rotate(-90 133.2 140.4)">L12</text>
<text x="137.1" y="140.4" transform="rotate(-90 137.1 140.4)">J6</text>
<text x="139" y="140.4" transform="rotate(-90 139 140.4)">J5</text>
<text x="140.9" y="140.4" transform="rotate(-90 140.9 140.4)">J7</text>
<text x="142.9" y="140.4" transform="rotate(-90 142.9 140.4)">K3</text>
<text x="144.8" y="140.4" transform="rotate(-90 144.8 140.4)">K4</text>
<text x="146.7" y="140.4" transform="rotate(-90 146.7 140.4)">U12</text>
<text x="197.3" y="145.5">L3CLOCK</text>
<text x="197.3" y="147.5">L3DATA</text>
<text x="197.3" y="149.4">L3MODE</text>
<text x="197.3" y="151.3">nIrDATXDEN</text>
<text x="197.3" y="153.3">TOUT0</text>
<text x="197.3" y="161">XTOpll</text>
<text x="197.3" y="157.1">XTOrtc</text>
<text x="197.3" y="164.8">OM3</text>
<text x="197.3" y="166.8">OM2</text>
<text x="247.1" y="165.6">Samho Park Tower Bldg. 2F, 1122-10, Ingye Dong,</text>
<text x="247.1" y="167.9">Paldal Gu, Suwon City, Gyeonggi Do, Korea</text>
<text x="197.3" y="172.6">CLKOUT1</text>
<text x="222" y="173.4">Title</text>
<text x="247.1" y="170.2">http://www.aijisystem.com; //www.mculand.com</text>
<text x="197.3" y="174.5">CLKOUT0</text>
<text x="222" y="179.1">Size</text>
<text x="229.8" y="175.3">MBA2440 (S3C2440 Reference Board)</text>
<text x="229.8" y="179.1">Document Number</text>
<text x="285.7" y="179.1">Rev</text>
<text x="222" y="184.9">Date:</text>
<text x="224" y="181.1">B</text>
<text x="229.8" y="181.1">CPU (ADDR/DATA)</text>
<text x="232.1" y="184.9">Wednesday, October 19, 2005</text>
<text x="260.6" y="184.9">Sheet</text>
<text x="270.3" y="184.9">2</text>
<text x="276.1" y="184.9">of</text>
<text x="281.9" y="184.9">13</text>
<text x="287.7" y="181.1">0.1</text>
</g>
<g font-size="1.7" fill="#004080">
<text x="134" y="70" transform="rotate(-90 134 70)">nOE</text>
<text x="136" y="71.9" transform="rotate(-90 136 71.9)">nWAIT</text>
<text x="137.9" y="70.3" transform="rotate(-90 137.9 70.3)">nWE</text>
<text x="139.8" y="70.3" transform="rotate(-90 139.8 70.3)">OM0</text>
<text x="141.8" y="70.3" transform="rotate(-90 141.8 70.3)">OM1</text>
<text x="122.4" y="72.2" transform="rotate(-90 122.4 72.2)">nGCS0</text>
<text x="151.7" y="72.2">DATA0</text>
<text x="151.7" y="74.1">DATA1</text>
<text x="151.7" y="76.1">DATA2</text>
<text x="87.9" y="79.9">ADDR0/GPA0</text>
<text x="87.9" y="81.9">ADDR1</text>
<text x="87.9" y="83.8">ADDR2</text>
<text x="108.9" y="79.5" transform="rotate(-90 108.9 79.5)">nXDACK0/GPB9</text>
<text x="110.9" y="79.5" transform="rotate(-90 110.9 79.5)">nXDACK1/GPB7</text>
<text x="112.8" y="80.6" transform="rotate(-90 112.8 80.6)">nXDREQ0/GPB10</text>
<text x="114.7" y="79.7" transform="rotate(-90 114.7 79.7)">nXDREQ1/GPB8</text>
<text x="118.6" y="78.4" transform="rotate(-90 118.6 78.4)">nXBACK/GPB5</text>
<text x="120.5" y="78.6" transform="rotate(-90 120.5 78.6)">nXBREQ/GPB6</text>
<text x="124.4" y="78.3" transform="rotate(-90 124.4 78.3)">nGCS1/GPA12</text>
<text x="126.3" y="78.3" transform="rotate(-90 126.3 78.3)">nGCS2/GPA13</text>
<text x="128.2" y="78.3" transform="rotate(-90 128.2 78.3)">nGCS3/GPA14</text>
<text x="130.2" y="78.3" transform="rotate(-90 130.2 78.3)">nGCS4/GPA15</text>
<text x="132.1" y="78.3" transform="rotate(-90 132.1 78.3)">nGCS5/GPA16</text>
<text x="151.7" y="78">DATA3</text>
<text x="151.7" y="79.9">DATA4</text>
<text x="151.7" y="81.9">DATA5</text>
<text x="151.7" y="83.8">DATA6</text>
<text x="87.9" y="85.7">ADDR3</text>
<text x="87.9" y="87.7">ADDR4</text>
<text x="87.9" y="89.6">ADDR5</text>
<text x="151.7" y="85.7">DATA7</text>
<text x="151.7" y="87.7">DATA8</text>
<text x="151.7" y="89.6">DATA9</text>
<text x="87.9" y="91.5">ADDR6</text>
<text x="87.9" y="93.4">ADDR7</text>
<text x="87.9" y="95.4">ADDR8</text>
<text x="150.8" y="91.5">DATA10</text>
<text x="150.8" y="93.4">DATA11</text>
<text x="150.8" y="95.4">DATA12</text>
<text x="87.9" y="97.3">ADDR9</text>
<text x="87.9" y="99.2">ADDR10</text>
<text x="87.9" y="101.2">ADDR11</text>
<text x="150.8" y="97.3">DATA13</text>
<text x="150.8" y="99.2">DATA14</text>
<text x="150.8" y="101.2">DATA15</text>
<text x="87.9" y="103.1">ADDR12</text>
<text x="87.9" y="105">ADDR13</text>
<text x="87.9" y="107">ADDR14</text>
<text x="150.8" y="103.1">DATA16</text>
<text x="150.8" y="105">DATA17</text>
<text x="150.8" y="107">DATA18</text>
<text x="87.9" y="108.9">ADDR15</text>
<text x="87.9" y="110.8">ADDR16/GPA1</text>
<text x="87.9" y="112.7">ADDR17/GPA2</text>
<text x="150.8" y="108.9">DATA19</text>
<text x="150.8" y="110.8">DATA20</text>
<text x="150.8" y="112.7">DATA21</text>
<text x="87.9" y="114.7">ADDR18/GPA3</text>
<text x="87.9" y="116.6">ADDR19/GPA4</text>
<text x="87.9" y="118.5">ADDR20/GPA5</text>
<text x="150.8" y="114.7">DATA22</text>
<text x="150.8" y="116.6">DATA23</text>
<text x="150.8" y="118.5">DATA24</text>
<text x="87.9" y="120.5">ADDR21/GPA6</text>
<text x="87.9" y="122.4">ADDR22/GPA7</text>
<text x="87.9" y="124.3">ADDR23/GPA8</text>
<text x="150.8" y="120.5">DATA25</text>
<text x="150.8" y="122.4">DATA26</text>
<text x="150.8" y="124.3">DATA27</text>
<text x="87.9" y="126.3">ADDR24/GPA9</text>
<text x="87.9" y="128.2">ADDR25/GPA10</text>
<text x="87.9" y="130.1">ADDR26/GPA11</text>
<text x="150.8" y="126.3">DATA28</text>
<text x="150.8" y="128.2">DATA29</text>
<text x="150.8" y="130.1">DATA30</text>
<text x="95.4" y="136.1" transform="rotate(-90 95.4 136.1)">AIN0</text>
<text x="97.4" y="136.1" transform="rotate(-90 97.4 136.1)">AIN1</text>
<text x="99.3" y="136.1" transform="rotate(-90 99.3 136.1)">AIN2</text>
<text x="101.2" y="136.1" transform="rotate(-90 101.2 136.1)">AIN3</text>
<text x="103.1" y="136.1" transform="rotate(-90 103.1 136.1)">AIN4/TSYM</text>
<text x="105.1" y="136.1" transform="rotate(-90 105.1 136.1)">AIN5/TSYP</text>
<text x="107" y="136.1" transform="rotate(-90 107 136.1)">AIN6/TSXM</text>
<text x="108.9" y="136.1" transform="rotate(-90 108.9 136.1)">AIN7/TSXP</text>
<text x="110.9" y="136.1" transform="rotate(-90 110.9 136.1)">Vref</text>
<text x="114.7" y="136.1" transform="rotate(-90 114.7 136.1)">EXTCLK</text>
<text x="116.7" y="136.1" transform="rotate(-90 116.7 136.1)">CLKOUT0/GPH9</text>
<text x="118.6" y="136.1" transform="rotate(-90 118.6 136.1)">CLKOUT1/GPH10</text>
<text x="120.5" y="136.1" transform="rotate(-90 120.5 136.1)">MPLLCAP</text>
<text x="122.4" y="136.1" transform="rotate(-90 122.4 136.1)">UPLLCAP</text>
<text x="124.4" y="136.1" transform="rotate(-90 124.4 136.1)">OM2</text>
<text x="126.3" y="136.1" transform="rotate(-90 126.3 136.1)">OM3</text>
<text x="128.2" y="136.1" transform="rotate(-90 128.2 136.1)">XTIpll</text>
<text x="130.2" y="136.1" transform="rotate(-90 130.2 136.1)">XTOpll</text>
<text x="132.1" y="136.1" transform="rotate(-90 132.1 136.1)">XTIrtc</text>
<text x="134" y="136.1" transform="rotate(-90 134 136.1)">XTOrtc</text>
<text x="137.9" y="136.1" transform="rotate(-90 137.9 136.1)">TOUT0/GPB0</text>
<text x="139.8" y="136.1" transform="rotate(-90 139.8 136.1)">TOUT1/GPB1</text>
<text x="141.7" y="136.1" transform="rotate(-90 141.7 136.1)">TOUT2/GPB2</text>
<text x="143.7" y="136.1" transform="rotate(-90 143.7 136.1)">TOUT3/GPB3</text>
<text x="145.6" y="136.1" transform="rotate(-90 145.6 136.1)">TCLK0/GPB4</text>
<text x="147.5" y="136.1" transform="rotate(-90 147.5 136.1)">TCLK1/EINT19/GPG11</text>
<text x="150.8" y="132">DATA31</text>
</g>
<g font-size="1.7" fill="#f00">
<text x="171.8" y="70.8">DATA0</text>
<text x="199.3" y="66.2">DATA[31:0]</text>
<text x="35.9" y="73.9">ADDR[26:0]</text>
<text x="171.8" y="72.8">DATA1</text>
<text x="171.8" y="74.7">DATA2</text>
<text x="171.8" y="76.6">DATA3</text>
<text x="56" y="80.5">ADDR1</text>
<text x="56" y="82.4">ADDR2</text>
<text x="56" y="78.6">ADDR0</text>
<text x="171.8" y="78.6">DATA4</text>
<text x="171.8" y="80.5">DATA5</text>
<text x="171.8" y="82.4">DATA6</text>
<text x="56" y="84.3">ADDR3</text>
<text x="56" y="86.3">ADDR4</text>
<text x="56" y="88.2">ADDR5</text>
<text x="171.8" y="84.4">DATA7</text>
<text x="171.8" y="86.3">DATA8</text>
<text x="171.8" y="88.2">DATA9</text>
<text x="56" y="90.1">ADDR6</text>
<text x="56" y="94">ADDR8</text>
<text x="56" y="92.1">ADDR7</text>
<text x="56" y="95.9">ADDR9</text>
<text x="171.8" y="90.1">DATA10</text>
<text x="171.8" y="92.1">DATA11</text>
<text x="171.8" y="94">DATA12</text>
<text x="171.8" y="95.9">DATA13</text>
<text x="56" y="97.9">ADDR10</text>
<text x="56" y="101.7">ADDR12</text>
<text x="56" y="99.8">ADDR11</text>
<text x="171.8" y="97.9">DATA14</text>
<text x="171.8" y="99.8">DATA15</text>
<text x="171.8" y="101.7">DATA16</text>
<text x="56" y="103.7">ADDR13</text>
<text x="56" y="105.6">ADDR14</text>
<text x="56" y="107.5">ADDR15</text>
<text x="171.8" y="103.7">DATA17</text>
<text x="171.8" y="105.6">DATA18</text>
<text x="171.8" y="107.5">DATA19</text>
<text x="56" y="109.5">ADDR16</text>
<text x="56" y="111.4">ADDR17</text>
<text x="56" y="113.3">ADDR18</text>
<text x="171.8" y="109.5">DATA20</text>
<text x="171.8" y="111.4">DATA21</text>
<text x="171.8" y="113.3">DATA22</text>
<text x="56" y="115.2">ADDR19</text>
<text x="56" y="117.2">ADDR20</text>
<text x="56" y="119.1">ADDR21</text>
<text x="171.8" y="115.2">DATA23</text>
<text x="171.8" y="117.2">DATA24</text>
<text x="171.8" y="119.1">DATA25</text>
<text x="56" y="121">ADDR22</text>
<text x="56" y="123">ADDR23</text>
<text x="56" y="124.9">ADDR24</text>
<text x="171.8" y="121">DATA26</text>
<text x="171.8" y="123">DATA27</text>
<text x="171.8" y="124.9">DATA28</text>
<text x="56" y="126.8">ADDR25</text>
<text x="56" y="128.8">ADDR26</text>
<text x="171.8" y="126.8">DATA29</text>
<text x="171.8" y="128.8">DATA30</text>
<text x="171.8" y="130.7">DATA31</text>
</g>
<g font-size="1.7" fill="#00f">
<text x="110.1" y="84.4">DMA</text>
<text x="125.5" y="84.4">Chip Select</text>
<text x="96.6" y="101.8">Address</text>
<text x="144.8" y="101.8">Data</text>
<text x="102.3" y="123">ADC/TSP</text>
<text x="125.5" y="123">Clock</text>
<text x="139" y="123">Timer</text>
</g>
<g font-size="1.4">
<text x="30.9" y="1.5">5</text>
<text x="88.8" y="1.5">4</text>
<text x="146.7" y="1.5">3</text>
<text x="204.7" y="1.5">2</text>
<text x="262.6" y="1.5">1</text>
<text x=".5" y="26.1">D</text>
<text x="292" y="26.1">D</text>
<text x=".5" y="71.9">C</text>
<text x="292" y="71.9">C</text>
<text x=".5" y="117.8">B</text>
<text x="292" y="117.8">B</text>
<text x=".5" y="163.6">A</text>
<text x="292" y="163.6">A</text>
<text x="30.9" y="186.8">5</text>
<text x="88.8" y="186.8">4</text>
<text x="146.7" y="186.8">3</text>
<text x="204.7" y="186.8">2</text>
<text x="262.6" y="186.8">1</text>
</g>
</svg>
